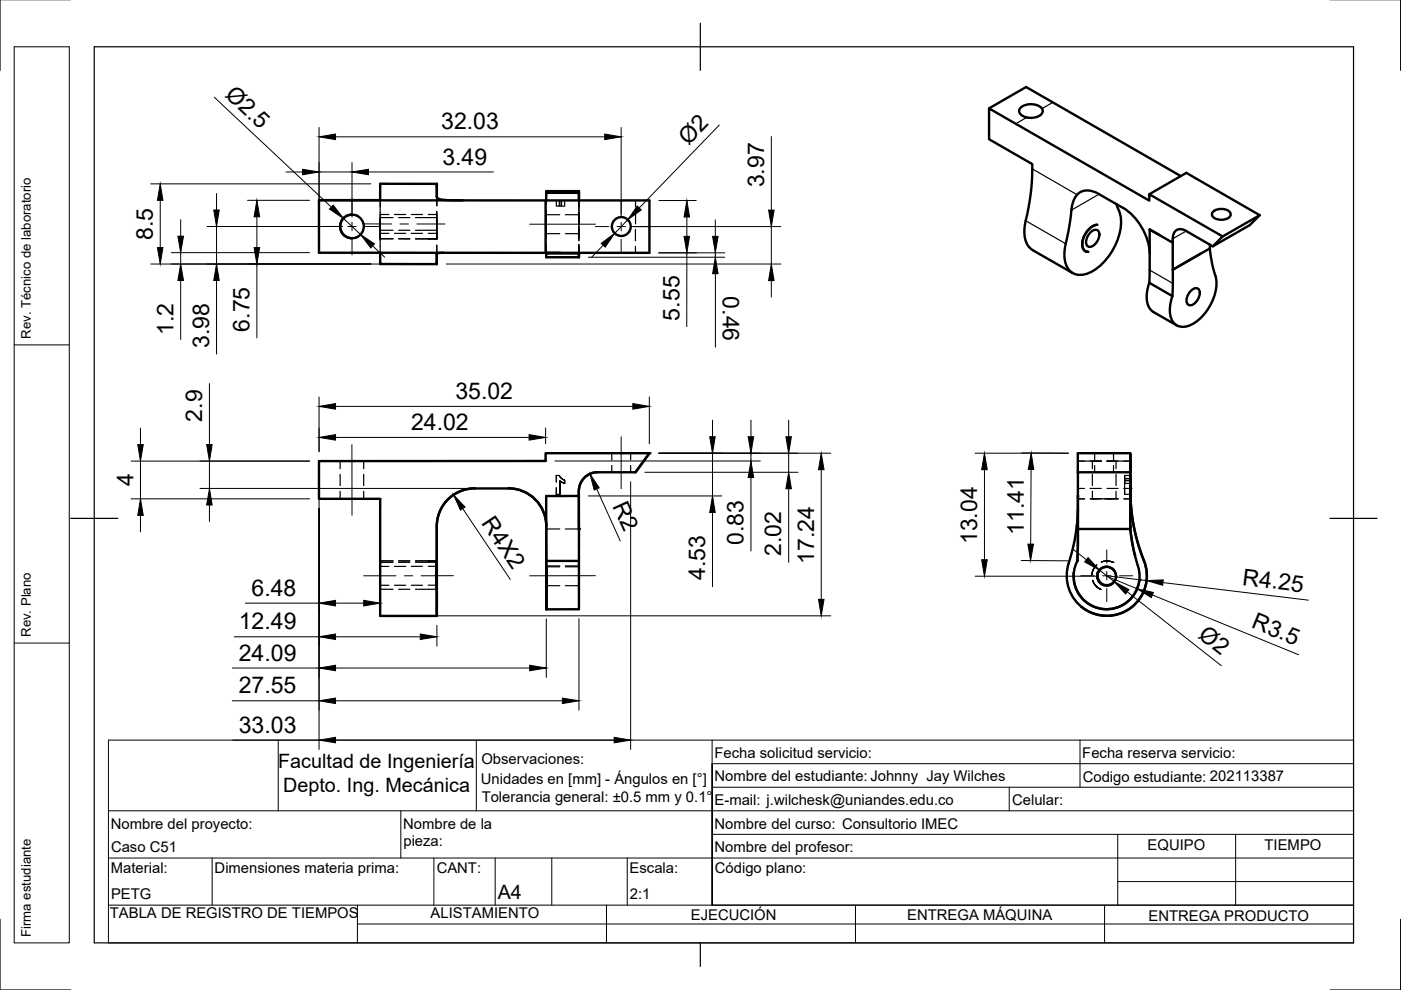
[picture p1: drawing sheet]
<svg xmlns="http://www.w3.org/2000/svg" width="297mm" height="210mm" viewBox="0 0 297 210" stroke-linecap="round" stroke-linejoin="round" font-family="sans-serif">
<!-- layer: Hidden -->
<g fill="none" stroke="#000" stroke-width=".25">
<path d="M80.6 39v2.5M74.6 45.5l.9 .2 .6 .3M74.6 50.5h.1M74.6 45.5h.1M76.1 50.1l-.6 .3-.9 .1M76.8 46.9l.3 1.1-.3 1.2M80.6 46.1v2.6v-2.4M80.6 49.9v2.4M80.6 53.4v2.6M80.6 46.8v2.7M80.6 46.1v2.6M80.6 48.8v1.8z"/>
<path d="M80.6 42.4v1.4M80.6 45v2.4M80.6 48.6v2.4M80.6 52.2v1.4M80.6 46.1h2.7M80.6 48.8h2.7M80.6 50.6h2.7M80.6 49.5h1.8M80.6 42.7v2.4M82.4 45.5h-1.8v2.6M83.6 49.5h2.4M83.6 45.5h2.4"/>
<path d="M84.5 46.1h2.4M84.5 48.8h2.4M84.5 50.6h2.4M87.2 49.5h2.4M87.2 45.5h2.4M88.1 46.1h4.5v2.6M88.1 50.6h4.5zM88.1 48.8h4.5M90.8 45.5h1.8v2.6M90.8 49.5h1.8M92.6 41.8v1.8v-1.8M92.6 48.4v2.4v-2.4"/>
<path d="M92.6 53.8v-1.8v1.9M92.6 46.8v2.7M92.6 48.8v1.8zM92.6 44.8v2.4zM115.8 40.5v2.9M115.8 44.5v2.4M115.8 48.1v2.4M115.8 51.7v2.8M115.8 46.9v2.6M115.8 49.5h2.9M118 42.5l-.1 1.2h.7v-1.2M118.7 45.5h-2.9v2.7"/>
<path d="M118.7 42.5v1.2M118.8 53.6h.1M118.8 53.6h1.4M119.1 42.5v1.2h-.5M119.7 42.5v1.2h-.6M119.9 45.5h2.8v2.7M119.9 49.5h2.8M121.4 53.6h1.3M122.7 53.6h.1M122.7 42.5v1.4M122.7 45.1v2.3M122.7 48.2v2.8"/>
<path d="M122.7 51.8v1.8M122.7 43.9v-1.4v4.5M122.7 48.7v2.3M122.7 52.2v1.4M122.7 46.9v2.6M122.7 45.2v1.8M122.7 48.2v2.4M134.7 48.7v2.3M134.7 52.2v1.4M134.7 42.5v1.4M134.7 45.1v2.4M67.6 97.8v2.5"/>
<path d="M72.1 97.8v1.6M77.1 97.8v1.6M115.7 97.7h.1M115.7 96.1v1.6M129.7 96.1v1.4M129.7 98.7v1.4M133.7 96.1v1.4M133.7 98.7v1.4M228.5 96.1l.1 3.3M229.9 97.7l-1.3 .1h4.9M231.1 97.7h2.4M231.6 97.8v1.6"/>
<path d="M231.8 97.8h1.7M232.1 96.1v1.4M232.1 98.7v1.4M234.7 97.7h2.4M236.1 96.1v1.4M236.1 98.7v1.4M236.4 97.8h-1.7h5M236.6 97.8v1.6M238.3 97.7h1.3M67.6 101.5v4.3M72.1 100.6v2.3M72.1 104.2v1.6"/>
<path d="M77.1 100.6v2.3M77.1 104.2v1.6M80.6 116.3v4.3M80.6 112.7v2.4M80.6 109.2v2.4M80.6 105.8v2.2M80.6 105.8h.1M80.6 118.9h2.7M83.3 119.2h-2.7v-.3v2.3M84.5 118.9h2.4M86.9 119.2h-2.4M88.1 118.9h4.5z"/>
<path d="M88.1 119.2h4.5M100.6 103.6h.1M107.8 103.6h.1M115.8 112.2h2.9M115.8 120h2.9M117.9 103.4v1.4h.8M118.6 100.8l.5 .6-.5-.6h-.7v1.4M118.7 101.9l1 .6zM118.7 101.9v2.9zM119.1 101.4l.6 .4zM119.7 101.8v.7zM119.9 112.2h2.8"/>
<path d="M122.7 112.2v1.6M122.7 115v2.3M122.7 118.5v1.5h-2.8M122.7 120v2.2M126.7 100.1h.1M227.2 117.4l-.2 .5a14.2 14.2 0 0 0-.8 4.2M228 113.9l-.5 2.3M228.4 110.4l-.2 2.3M228.4 118.9h.1M228.4 118.9l-.5 1.3-.3 1.2M228.5 103.6l.1 3.4M228.5 109v2.6v-1.6"/>
<path d="M228.5 106.4v2.4M228.5 103.6v1.6M228.5 105.2v2.6M228.5 105.2h.1M228.5 103.6h1.4M228.6 107l-.1 1.1M228.6 107l-.1 2.2M228.6 104.2v2.8M228.6 100.6v2.3M228.6 105.8h1.4M231.1 103.6h2.4M231.1 105.8h4.7"/>
<path d="M231.6 100.6v2.3M231.6 104.2v1.6M232.4 105.8h-.8h1.4M232.5 119.8l-.7 .9-.3 1.2 .3-1.2 .7-.9-.7 .9-.3 1.2M233.5 119.2l.1-.1a2.98 2.98 0 0 1 2.4 .1l-1.4-.3zM234.1 105.8h2.2M234.7 103.6h2.4M234.7 105.8h2.4M236 119.2h.1M236.6 100.6v2.3M236.6 104.2v1.6M238.3 103.6h1.3"/>
<path d="M238.3 105.8h1.4M238.4 100.8v.6h1.2M238.4 101.4v.4h1.2M238.4 101.8v.7h1.2M238.4 101.9v2.9h1.2M238.4 100.8h1.2M238.4 100.8v1.4M238.4 103.4v1.4M239.6 101.9h-1.2v.6M240.6 117.7l.3 1.2a11.1 11.1 0 0 1 .7 4M240.6 117.7h.1M80.6 121.8v2.4"/>
<path d="M80.6 120.7v-.6v4v-.7M80.6 122.4v2.5zM80.6 124.9h2.7M80.6 124.1h1.8M80.6 120.1h1.8M80.6 125.3v2.4M80.6 128.9v1.7M83.6 124.1h2.4M83.6 120.1h2.4M84.5 124.9h2.4M87.2 124.1h2.4M88.1 124.9h4.5"/>
<path d="M89.6 120.1h-2.4M90.8 124.1h1.8M90.8 120.1h1.8M115.8 120.2h2.9M115.8 124.2h2.9M119.9 120.2h2.8M119.9 124.2h2.8M122.7 123.4v2.4M122.7 127v2.2M122.7 120.9v-.7v4v-.7M226.3 123.3l.6 2.3M227.5 126.6l.5 .8 1.3 1.2"/>
<path d="M231.6 123.1l.6 .9 1.1 .9-1.1-.9-.5-.9M231.7 123.1l.2 .5a2.96 2.96 0 0 0 1.4 1.3 3.1 3.1 0 0 1-1.6-1.8zM232.6 122l.2 1.1 .4 .5 .6 .4M232.6 122h.1M232.6 124.5h.1M233.3 124.9h.1M233.4 123.6l.6 .4 .8 .1 1-.3M233.4 123.6h.1M234.9 120.1l-1.1 .1-.6 .5-.4 .6M235 120.1h-.6l-.7 .2-.8 .9M235.9 120.5h.1M236 120.6l.6 .9v.8l-.2 .7"/>
<path d="M236.1 120.7a1.95 1.95 0 0 1 .4 2.2M236.6 122.4l-.4 1-.6 .5-.6 .2M236.6 122.4h.1"/>
</g>
<!-- layer: Visible -->
<g fill="none" stroke="#000" stroke-width=".51">
<path d="M92.6 39h-12v3.4l-13 .1M209.7 23l7.9-4.5 32.7 18.8M216.5 22.8a3.5 3.5 0 0 1 4.4 .2 1.2 1.2 0 0 1-.9 1.7 3.6 3.6 0 0 1-3.7-.6 .95 .95 0 0 1 .2-1.3zM67.6 42.5h70.1v11.1h-70.1zM74.6 45.5a2.51 2.51 0 0 0-2.5 2.5 2.51 2.51 0 0 0 2.5 2.5M80.6 53.6v2.4h12M92.6 41.8v-2.8v2.1a.93 .93 0 0 0 .2 1 .93 .93 0 0 0 .9 .2l4.4 .2M94 53.6a1.61 1.61 0 0 0-1.4 .3v2.1v-2.2M115.7 42.5v11.1M115.8 53.7v.8h6.9M118.8 53.6h-3v.1h6.9M122.7 53.6v.9z"/>
<path d="M122.7 40.9v-.4v2v-1.6h-6.9v1.6M122.7 40.5h-6.9v.4M218.9 53l8.5 4.9M231.3 49.2a1 1 0 0 1 1.4-.4 1 1 0 0 1 .3 1.4l-.3 .9a1.62 1.62 0 0 1-2.2 1.1 2.4 2.4 0 0 1 .8-3zM232.6 47.7a4.2 4.2 0 0 0-2.9 5.1l.6 .5 .4 .1M233 41.2l5.1 2.9M233 41.1a3.4 3.4 0 0 0-4.9 .5 8.6 8.6 0 0 0-1.1 4.7l-.8 4.5a7.8 7.8 0 0 0 .3 6.2 3.5 3.5 0 0 0 4.6 .8 12.9 12.9 0 0 0 6.5-11.6l-.1-.7-.8-2.2M238.1 44.1a12.5 12.5 0 0 1 5.7 9.6M243.7 41.2l7.8-4.5 15.6 8.9-2.1 2.1-7.9 4.5M243.7 60a5.7 5.7 0 0 0 .4 5.8l5.4 3.2M243.8 48.7l4.8 2.8a2.4 2.4 0 0 1 1.2-2.9 2.25 2.25 0 0 1 1.7 .4M243.8 48.7l-.1 11.3 4.9 2.8v-5.6l6-3.4"/>
<path d="M243.8 48.7l2.1 1.2M248.6 51.5v5.7l7.9-4.5M251.5 49l5.6 3.2 2.1-2.1-15.5-8.9v1.3l-34-19.5v6.5l9.2 5.3a49.1 49.1 0 0 1-1.6 12.9 5 5 0 0 0 1.7 5.3M256.5 52.7a28.7 28.7 0 0 0 1.4 6.4 10.4 10.4 0 0 1-5.7 9.9 2.84 2.84 0 0 1-4.2-2.7 8.4 8.4 0 0 1 .6-3.5M256.5 51.9v.8M257.2 44.9a2.63 2.63 0 0 1 3.7 .4 1.63 1.63 0 0 1-2 1.3 1.63 1.63 0 0 1-1.9-1.3zM267.1 45.6l-7.9 4.5M252.6 61.6a1 1 0 0 1 1.4-.4 1 1 0 0 1 .3 1.4l-.3 .9a1.62 1.62 0 0 1-2.2 1 2.4 2.4 0 0 1 .8-2.9zM137.7 96.1l-3 4M239.6 96.1h-11.1v4h11.1v12.1v-.6M92.6 118.9v6zM98.1 104a8.2 8.2 0 0 0-5.5 8.5v18.1v-15.1a21.4 21.4 0 0 1 .4-6.3l.4-1.2 .6-1"/>
<path d="M98.1 104l2.5-.5a8 8 0 0 0-6.6 3.5M100.6 103.6h7.2M107.8 103.5a8 8 0 0 1 8 8M115.8 111.6v17.6v-10.3M122.7 104.1a4 4 0 0 1 4-4h8l3-4h-22v1.6l-48.1 .1v8h13v24.8h12M122.7 105.1v13.8M122.7 112.2v-8.1v1l-6.9 .1v13.7h6.9M122.7 118.9v10.3h-6.9M134.7 100.1h.1M228.5 108.1a40.6 40.6 0 0 1-1.9 11.3M228.5 100.1v5.1M228.5 105.1v7.1h11.1"/>
<path d="M228.5 105.2l-.1 13.7M228.5 105.1v.1M239.6 101.9v.6M239.6 100.1v-4l.1 9.7a39.8 39.8 0 0 0 2.8 13.1M239.6 112.2a43.3 43.3 0 0 0 1.9 8.7 7 7 0 0 1-7.9 8.2 7 7 0 0 1-5.2-10.2M239.6 100.8h.1M239.6 100.8v4zM239.6 103.6v.4a40 40 0 0 0 2.9 14.9M239.6 112.2l.4 2.8 .6 2.7M239.7 103.5l-.1 8M239.7 105.8h.1M242.5 118.9a8.5 8.5 0 0 1-2.8 10 8.5 8.5 0 0 1-10.4-.3"/>
<path d="M242.5 118.9a8.5 8.5 0 0 1-7.6 11.7 8.5 8.5 0 0 1-8.3-11.2M92.6 120.1v4zM115.8 120.2v4zM227.6 121.4h.1M227.7 121.4a7 7 0 0 0 6.2 7.7 7 7 0 0 0 7.7-6.2M229.2 128.6h.1M232.6 122a2 2 0 0 1 2.2-1.8 2 2 0 0 1 1.8 2.2M232.8 121.3a2 2 0 0 0 1 2.6 2 2 0 0 0 2.6-.9M232.9 121.1a2 2 0 0 0 .5 2.5"/>
<circle cx="74.6" cy="48" r="2.51"/>
<circle cx="131.7" cy="48" r="2"/>
<circle cx="234.6" cy="122.2" r="2"/>
</g>
<g fill="#000">
<circle cx="115.8" cy="53.6" r=".25"/>
<circle cx="230.1" cy="53.3" r=".25"/>
<circle cx="137.7" cy="96.1" r=".25"/>
<circle cx="122.7" cy="112.2" r=".25"/>
<circle cx="239.6" cy="103.6" r=".25"/>
<circle cx="241.6" cy="122.9" r=".25"/>
</g>
<!-- layer: Visible Narrow -->
<path d="M217.7 24.9l-2.4 1.3M218.9 35.8l9.5 5.5M223.2 21.7l-2.3 1.3M217.5 46.8l8.5 4.9M233 41.2l-5.8 3.3M243.8 57.3l4.9 2.8M251.5 49l-2.9 1.6" fill="none" stroke="#000" stroke-width=".25"/>
<!-- layer: Custom Tables -->
<path d="M3 9.9h11.7v190h-11.7zM3 73.1h11.7M3 136.3h11.7" fill="none" stroke="#000" stroke-width=".21"/>
<!-- layer: Border -->
<path d="M0 -.1v15M297 -.1v15M20 9.9h267v190h-267zM148.5 4.9v10M15 109.9h10M282 109.9h10M0 194.9v15h15M148.5 199.9v5M297 194.9v15h-15" fill="none" stroke="#000" stroke-width=".25"/>
<!-- layer: TitleBlock -->
<g fill="none" stroke="#000" stroke-width=".21">
<path d="M59 156.9v15M101 156.9v15M151 156.9v35v-30h136M229 156.9v10M23 171.9h264M85 171.9v10M151 166.9h136M151 176.9h136M214 166.9v5M237 176.9v15M262 176.9v15M23 191.9v8h264v-43h-264v35h264h-136"/>
<path d="M23 181.9h264M45 181.9v10M75.8 195.9h211.2M75.8 191.9v8M92 181.9v10M105 181.9v10M117 181.9v10M128.6 191.9v8M133 181.9v10M181.4 191.9v8M234.2 191.9v8M237 186.9h50"/>
</g>
<!-- layer: FD_Dimensions -->
<g fill="none" stroke="#000" stroke-width=".21">
<path d="M32 39h46.6M45.4 20.6l24.9 23.3M60.6 36.5h3.5M67.6 27v24.6M67.6 36.5h7M71.1 29h57.1M74.6 34.5v11.5M78.1 36.5h26.5M131.7 27v19.1M152.5 26.5l-17 17.6M163.5 28.9v15.6M32 56h58.6"/>
<path d="M34 42.5v10M36.3 53.6h29.3M38.3 46.6v3.5M38.3 53.6v2.4M38.3 59.5v12.5M43.9 48h28.7M45.9 41v3.5M45.9 48v8M45.9 59.5v15.6M52.5 42.5h13.1M54.5 46v6.5M54.5 56v15.6"/>
<path d="M72.8 46.3l3.7 3.4M79 52.1l2.6 2.4M94.6 56h70.9M124.7 54.5h29M127.9 52l-2.4 2.5M133.1 46.6l-2.8 2.9M133.7 48h31.8M139.7 53.6h14M139.7 42.5h7.9M145.6 46v4.1M145.6 53.6v15.7M151.7 46.6v3.5"/>
<path d="M151.7 53.6v.9M151.7 58v15.6M163.5 48v8M163.5 59.5v3.5M27.8 97.8h37.8M29.8 90.8v3.5M29.8 97.8v8M44.4 81.3v13M44.4 97.8v5.8M67.6 84.2v11.6M71.1 86.2h63.1M71.1 92.7h41.1"/>
<path d="M115.7 90.7v3.4M117.7 97.7h43.5M137.7 84.2v9.9M139.7 96.1h36.4M151.1 89.1v3.5M151.1 96.1v9M159.2 89.1v3.5M159.2 96.1v1.6M167.2 89.1v3.5M167.2 96.1v4M174.1 99.6v27.5M208.7 99.6v19.1"/>
<path d="M216.6 96l9.9 .1h-19.8M218.6 99.5l-.1 15.9M27.8 105.8h37.8M29.8 109.3v3.5M42.4 103.6h56.2M44.4 107.1v3.5M67.6 106v52.9M80.6 107.8v22.1M98.1 107.8l10.1 15M124.7 105.1h28.4M126.5 103.7l5 11M126.7 100.1a4 4 0 0 0-3.2 1.6"/>
<path d="M133.7 102.1v56.8M136.7 100.1h32.5M151.1 108.7v15.7M159.2 101.3v15.5M167.2 103.6v15.6M216.5 118.8l9.9 .1M227.6 116.5l2.7 2.2M49.7 135h17.9M52 127.9h15.6M71.1 127.9h6M71.1 135h18M82.6 130.6h93.5"/>
<path d="M92.6 132.6v4.4M115.8 131.2v12.4M122.7 131.2v19.4M206.7 122.2h25.9M233.1 120.9l3.1 2.4M234.6 122.2l6.5 2.6M234.7 122.1l8.4 1M239 125.5l19.9 15.6M244.3 126.1l31 12.7M246.6 123.5l30.8 3.7M49.3 148.6h18.3M49.3 141.6h18.3"/>
<path d="M49.3 156.9h18.3M71.1 141.6h41.2M71.1 148.6h48.1M71.1 156.9h59.1"/>
</g>
<g fill="#000" stroke="#000" stroke-width=".21">
<path d="M64.1 35.9l3.5 .6-3.5 .6zM67.6 29l3.5-.6v1.2zM74.6 36.5l3.5-.6v1.2zM128.2 28.4l3.5 .6-3.5 .6zM33.4 52.5h1.1l-.5 3.5zM34 39l.5 3.5h-1.1zM37.7 50.1h1.2l-.6 3.5zM38.3 56l.6 3.5h-1.2zM45.3 44.5h1.2l-.6 3.5zM45.9 56l.6 3.5h-1.2zM54.5 42.5l.6 3.5h-1.2zM53.9 52.5h1.2l-.6 3.5z"/>
<path d="M70.7 43.5l2.1 2.8-3-2zM76.5 49.7l2.9 2-.8 .8zM127.5 51.6l2.8-2.1-2 2.9zM135.1 43.7l.9 .8-2.9 2.1zM145.6 42.5l.6 3.5h-1.2zM145 50.1h1.2l-.6 3.5zM151.1 50.1h1.2l-.6 3.5zM151.7 54.5l.6 3.5h-1.2zM163.5 56l.6 3.5h-1.1zM163 44.5h1.1l-.6 3.5zM29.2 94.3h1.2l-.6 3.5zM43.8 94.3h1.2l-.6 3.5z"/>
<path d="M67.6 86.2l3.5-.6v1.2zM67.6 92.7l3.5-.5v1.1zM112.2 92.2l3.5 .5-3.5 .6zM134.2 85.6l3.5 .6-3.5 .6zM150.5 92.6h1.1l-.5 3.5zM158.6 92.6h1.2l-.6 3.5zM166.6 92.6h1.2l-.6 3.5zM174.1 96.1l.6 3.5h-1.2zM208.7 96.1l.6 3.5h-1.2zM218.6 96l.6 3.5h-1.2zM29.8 105.8l.6 3.5h-1.2zM44.4 103.6l.6 3.5h-1.2z"/>
<path d="M96.2 104.9l2.4 2.6-1 .7zM125.1 100.5l1.9 2.9-1 .5zM151.1 105.1l.5 3.6h-1.1zM159.2 97.7l.6 3.6h-1.2zM167.2 100.1l.6 3.5h-1.2zM208.1 118.7h1.2l-.6 3.5zM217.9 115.4h1.2l-.6 3.5zM230.7 118.2l2.4 2.7-3.1-1.8zM67.6 127.9l3.5-.6v1.2zM67.6 135l3.5-.6v1.2zM77.1 127.3l3.5 .6-3.5 .6zM89.1 134.4l3.5 .6-3.5 .6z"/>
<path d="M173.5 127.1h1.2l-.6 3.5zM236.2 123.3l3.2 1.7-.8 .9zM241.1 124.8l3.4 .8-.4 1.1zM243.1 123.1l3.5-.1-.1 1.1zM67.6 141.6l3.5-.6v1.2zM67.6 148.6l3.5-.6v1.2zM67.6 156.9l3.5-.6v1.2zM112.3 141l3.5 .6-3.5 .6zM119.2 148l3.5 .6-3.5 .6zM130.2 156.3l3.5 .6-3.5 .6z"/>
</g>
<!-- layer: Smart Centers -->
<g fill="none" stroke="#000" stroke-width=".21">
<path d="M68.6 48h3.3M73.7 48h1.8M74.6 42v3.4M74.6 47.1v1.8M74.6 50.7v3.3M77.1 47.5h5.9M77.3 48h3.3M84.8 47.5h1.8M88.4 47.5h5.9M112.3 47.5h13.9M126.2 48h2.8M130.8 48h1.8"/>
<path d="M131.7 42.5v2.9M131.7 47.2v1.7M131.7 50.7v2.8M134.4 48h2.8M74.6 94.3v15M131.7 92.6v11M234.7 116.6v2.8M77.1 122.1h6.8M85.7 122.1h1.8M96.1 122.1h-6.8M126.2 122.1h-13.9M229.2 122.1h2.8"/>
<path d="M233.8 122.1h1.7M234.7 121.2v1.8M234.7 124.7v2.9M237.3 122.1h2.9"/>
</g>
<g font-size="4.9">
<text x="47.5" y="20.3" transform="rotate(43 47.5 20.3)">Ø2.5</text>
<text x="93.6" y="27.4">32.03</text>
<text x="93.8" y="34.9">3.49</text>
<text x="145.9" y="31" transform="rotate(-46 145.9 31)">Ø2</text>
<text x="162" y="39.7" transform="rotate(-90 162 39.7)">3.97</text>
<text x="32.4" y="50.9" transform="rotate(-90 32.4 50.9)">8.5</text>
<text x="153.2" y="62.8" transform="rotate(90 153.2 62.8)">0.46</text>
<text x="36.8" y="71" transform="rotate(-90 36.8 71)">1.2</text>
<text x="52.9" y="70.3" transform="rotate(-90 52.9 70.3)">6.75</text>
<text x="144.1" y="68" transform="rotate(-90 144.1 68)">5.55</text>
<text x="44.3" y="73.8" transform="rotate(-90 44.3 73.8)">3.98</text>
<text x="42.8" y="89.4" transform="rotate(-90 42.8 89.4)">2.9</text>
<text x="96.6" y="84.6">35.02</text>
<text x="87.2" y="91.2">24.02</text>
<text x="28.3" y="103" transform="rotate(-90 28.3 103)">4</text>
<text x="129.8" y="107.2" transform="rotate(66 129.8 107.2)">R2</text>
<text x="101.9" y="110.8" transform="rotate(56 101.9 110.8)">R4X2</text>
<text x="217" y="113.4" transform="rotate(-90 217 113.4)">11.41</text>
<text x="157.6" y="115.5" transform="rotate(-90 157.6 115.5)">0.83</text>
<text x="165.7" y="117.9" transform="rotate(-90 165.7 117.9)">2.02</text>
<text x="172.6" y="119.6" transform="rotate(-90 172.6 119.6)">17.24</text>
<text x="207.2" y="115.4" transform="rotate(-90 207.2 115.4)">13.04</text>
<text x="149.5" y="123" transform="rotate(-90 149.5 123)">4.53</text>
<text x="263.3" y="124" transform="rotate(7 263.3 124)">R4.25</text>
<text x="53.3" y="126.3">6.48</text>
<text x="50.6" y="133.4">12.49</text>
<text x="253.9" y="135" transform="rotate(38 253.9 135)">Ø2</text>
<text x="265.2" y="133" transform="rotate(22 265.2 133)">R3.5</text>
<text x="50.6" y="140.1">24.09</text>
<text x="50.6" y="147">27.55</text>
<text x="50.6" y="155.4">33.03</text>
</g>
<g font-size="4.2">
<text x="59" y="162.9">Facultad de Ingeniería</text>
<text x="60" y="168">Depto. Ing. Mecánica</text>
<text x="105.5" y="190.7">A4</text>
</g>
<g font-size="3.1">
<text x="102.1" y="162">Observaciones:</text>
<text x="151.5" y="160.7">Fecha solicitud servicio:</text>
<text x="229.5" y="160.7">Fecha reserva servicio:</text>
<text x="102" y="166.3">Unidades en [mm] - Ángulos en [°]</text>
<text x="151.5" y="165.7">Nombre del estudiante: Johnny Jay Wilches</text>
<text x="229.6" y="165.7">Codigo estudiante: 202113387</text>
<text x="102.1" y="170.1">Tolerancia general: ±0.5 mm y 0.1°</text>
<text x="151.5" y="170.7">E-mail: j.wilchesk@uniandes.edu.co</text>
<text x="214.6" y="170.7">Celular:</text>
<text x="23.5" y="175.7">Nombre del proyecto:</text>
<text x="85.5" y="175.7">Nombre de la</text>
<text x="85.5" y="179.4">pieza:</text>
<text x="151.5" y="175.7">Nombre del curso: Consultorio IMEC</text>
<text x="23.5" y="185.2">Material:</text>
<text x="23.5" y="180.7">Caso C51</text>
<text x="45.5" y="185.2">Dimensiones materia prima:</text>
<text x="92.6" y="185.2">CANT:</text>
<text x="133.5" y="185.2">Escala:</text>
<text x="151.5" y="180.7">Nombre del profesor:</text>
<text x="151.6" y="185.2">Código plano:</text>
<text x="243.3" y="180.2">EQUIPO</text>
<text x="268.1" y="180.2">TIEMPO</text>
<text x="23.5" y="190.7">PETG</text>
<text x="133.5" y="190.7">2:1</text>
<text x="23.3" y="194.7">TABLA DE REGISTRO DE TIEMPOS</text>
<text x="91.3" y="194.6">ALISTAMIENTO</text>
<text x="146.5" y="195.1">EJECUCIÓN</text>
<text x="192.4" y="195.1">ENTREGA MÁQUINA</text>
<text x="243.5" y="195.2">ENTREGA PRODUCTO</text>
</g>
<g font-size="2.8">
<text x="6.5" y="71.9" transform="rotate(-90 6.5 71.9)">Rev. Técnico de laboratorio</text>
<text x="6.5" y="135.1" transform="rotate(-90 6.5 135.1)">Rev. Plano</text>
<text x="6.5" y="198.6" transform="rotate(-90 6.5 198.6)">Firma estudiante</text>
</g>
</svg>
